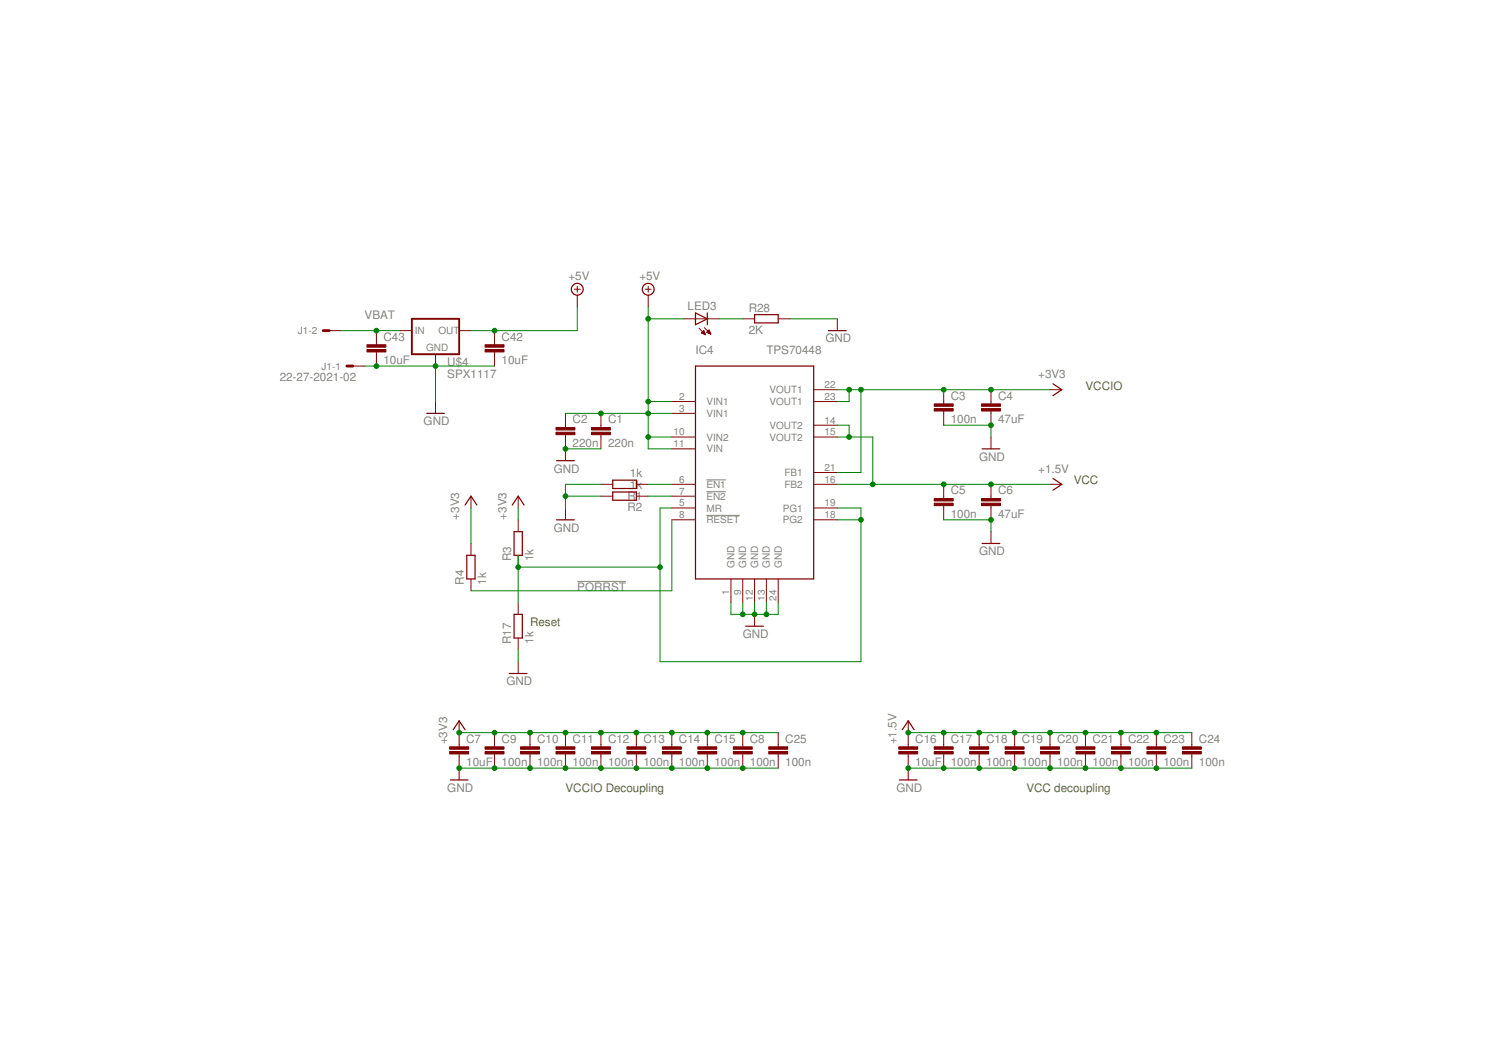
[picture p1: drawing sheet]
<svg xmlns="http://www.w3.org/2000/svg" width="420mm" height="297mm" viewBox="0 0 420 297" stroke-linecap="round" stroke-linejoin="round" font-family="sans-serif">
<path d="M197.3 134h5.5M197.3 137.3h5.5M197.3 143.9h9.4M161.3 162.3h13.6" fill="none" stroke="#808080" stroke-width=".28"/>
<g fill="none" stroke="#800000" stroke-width=".34">
<path d="M194.3 87.4l3.3 1.6-3.3 1.7zM197.6 87.4v3.3M210.8 87.8h6.6v2.3h-6.6zM231.4 92.3h5M119.2 115.4h4.9M194.3 102.2h33v59.4h-33zM294.2 107.1l2.4 1.7-2.4 1.6M155.5 128.6h4.9M171.2 134h6.6v2.4h-6.6zM171.2 137.4h6.6v2.3h-6.6zM274.4 125.3h4.9M294.2 133.6l2.4 1.6-2.4 1.7"/>
<path d="M129.9 141l1.7-2.5 1.6 2.5M130.4 155h2.3v6.6h-2.3zM143.1 141l1.7-2.5 1.6 2.5M143.6 148.4h2.3v6.6h-2.3zM155.5 145.1h4.9M274.4 151.7h4.9M143.6 171.5h2.3v6.6h-2.3zM208.3 174.8h5M142.3 188h4.9M125.8 217.7h4.9M126.6 203.7l1.7-2.5 1.6 2.5M251.2 217.7h5"/>
<path d="M252.1 203.7l1.6-2.5 1.7 2.5"/>
<circle cx="161.3" cy="80.8" r="1.65"/>
<circle cx="181.1" cy="80.8" r="1.65"/>
</g>
<g fill="none" stroke="#800000" stroke-width=".28">
<path d="M161.3 79.9v1.7M181.1 79.9v1.7M91.9 92.3h3.3M105.2 92.3v4M105.2 98.2v4M111.8 92.3h3.3M121.7 98.9v3.3M128.3 92.3h3.3M138.2 92.3v4M138.2 98.2v4M160.4 80.8h1.7M161.3 82.4v3.3"/>
<path d="M180.3 80.8h1.6M181.1 82.4v3.3M191 89h9.9M195.3 91.6l1.8 1.9M196 93h.9M196.1 92.8h.7M196.2 92.7h.6M196.4 93.2h.6M196.4 92.5h.3M196.6 92.3h.1M196.6 92.3l-.7 .7 1.2 .5M196.6 92.3l.5 1.2"/>
<path d="M196.8 91.5l1.8 1.8M196.8 93.3h.2M197.4 92.8l.7-.7 .5 1.2zM197.5 92.8h.9M197.6 92.7h.7M197.7 92.5h.5M197.9 92.3h.3M197.9 93h.6M198.1 92.2h.1M198.3 93.2h.2M207.5 89h3.3M217.4 89h3.3"/>
<path d="M233.9 89v3.3M98.6 102.2h3.3M121.7 112.1v3.3M158 115.4v4M167.9 115.4v4M187.7 112.1h6.6M187.7 115.4h6.6M227.3 112.1h6.6M227.3 118.7h6.6M227.3 108.8h6.6M263.6 108.8v4M263.6 114.7v4"/>
<path d="M276.8 108.8v4M276.8 114.7v4M293.3 108.8h3.3M131.6 138.5v3.3M144.8 138.5v3.3M158 121.3v7.3M167.9 135.2h3.3M167.9 138.5h3.3M167.9 121.3v4M177.8 135.2h3.3M177.8 138.5h3.3M187.7 135.2h6.6"/>
<path d="M187.7 122h6.6M187.7 125.3h6.6M187.7 138.5h6.6M227.3 131.9h6.6M227.3 135.2h6.6M227.3 122h6.6M263.6 135.2v4M276.8 122v3.3M276.8 135.2v4M293.3 135.2h3.3M131.6 151.7v3.3M144.8 145.1v3.3"/>
<path d="M144.8 155v3.3M158 141.8v3.3M187.7 141.8h6.6M187.7 145.1h6.6M227.3 141.8h6.6M227.3 145.1h6.6M263.6 141.2v3.9M276.8 141.2v3.9M276.8 148.4v3.3M131.6 161.6v3.3M144.8 168.2v3.3M144.8 178.1v3.3"/>
<path d="M204.2 161.6v6.6M207.5 161.6v6.6M210.8 161.6v6.6M210.8 171.5v3.3M214.1 161.6v6.6M217.4 161.6v6.6M144.8 184.7v3.3M128.3 201.2v7.3M128.3 210.5v7.2M138.2 204.5v4M138.2 210.5v3.9M148.1 204.5v4"/>
<path d="M148.1 210.5v3.9M158 204.5v4M158 210.5v3.9M167.9 204.5v4M167.9 210.5v3.9M177.8 204.5v4M177.8 210.5v3.9M187.7 204.5v4M187.7 210.5v3.9M197.6 204.5v4M197.6 210.5v3.9M207.5 204.5v4"/>
<path d="M207.5 210.5v3.9M217.4 204.5v4M217.4 210.5v3.9M253.7 201.2v7.3M253.7 210.5v7.2M263.6 204.5v4M263.6 210.5v3.9M273.5 204.5v4M273.5 210.5v3.9M283.4 204.5v4M283.4 210.5v3.9M293.3 204.5v4"/>
<path d="M293.3 210.5v3.9M303.2 204.5v4M303.2 210.5v3.9M313.1 204.5v4M313.1 210.5v3.9M323 204.5v4M323 210.5v3.9M333 204.5v4M333 210.5v3.9"/>
</g>
<g fill="#800000" stroke="#800000" stroke-width=".28">
<path d="M165.2 120.7h5.3v.6h-5.3z"/>
<path d="M165.2 119.4h5.3v.6h-5.3z"/>
<path d="M155.3 120.7h5.3v.6h-5.3z"/>
<path d="M155.3 119.4h5.3v.6h-5.3z"/>
<path d="M261 114.1h5.3v.6h-5.3z"/>
<path d="M261 112.8h5.3v.6h-5.3z"/>
<path d="M274.2 114.1h5.3v.6h-5.3z"/>
<path d="M274.2 112.8h5.3v.6h-5.3z"/>
<path d="M261 140.5h5.3v.7h-5.3z"/>
<path d="M261 139.2h5.3v.6h-5.3z"/>
<path d="M274.2 140.5h5.3v.7h-5.3z"/>
<path d="M274.2 139.2h5.3v.6h-5.3z"/>
<path d="M125.6 209.8h5.3v.7h-5.3z"/>
<path d="M125.6 208.5h5.3v.7h-5.3z"/>
<path d="M204.9 209.8h5.2v.7h-5.2z"/>
<path d="M204.9 208.5h5.2v.7h-5.2z"/>
<path d="M135.5 209.8h5.3v.7h-5.3z"/>
<path d="M135.5 208.5h5.3v.7h-5.3z"/>
<path d="M145.4 209.8h5.3v.7h-5.3z"/>
<path d="M145.4 208.5h5.3v.7h-5.3z"/>
<path d="M155.3 209.8h5.3v.7h-5.3z"/>
<path d="M155.3 208.5h5.3v.7h-5.3z"/>
<path d="M165.2 209.8h5.3v.7h-5.3z"/>
<path d="M165.2 208.5h5.3v.7h-5.3z"/>
<path d="M175.1 209.8h5.3v.7h-5.3z"/>
<path d="M175.1 208.5h5.3v.7h-5.3z"/>
<path d="M185 209.8h5.3v.7h-5.3z"/>
<path d="M185 208.5h5.3v.7h-5.3z"/>
<path d="M194.9 209.8h5.3v.7h-5.3z"/>
<path d="M194.9 208.5h5.3v.7h-5.3z"/>
<path d="M251.1 209.8h5.3v.7h-5.3z"/>
<path d="M251.1 208.5h5.3v.7h-5.3z"/>
<path d="M261 209.8h5.3v.7h-5.3z"/>
<path d="M261 208.5h5.3v.7h-5.3z"/>
<path d="M270.9 209.8h5.3v.7h-5.3z"/>
<path d="M270.9 208.5h5.3v.7h-5.3z"/>
<path d="M280.8 209.8h5.3v.7h-5.3z"/>
<path d="M280.8 208.5h5.3v.7h-5.3z"/>
<path d="M290.7 209.8h5.3v.7h-5.3z"/>
<path d="M290.7 208.5h5.3v.7h-5.3z"/>
<path d="M300.6 209.8h5.3v.7h-5.3z"/>
<path d="M300.6 208.5h5.3v.7h-5.3z"/>
<path d="M310.5 209.8h5.3v.7h-5.3z"/>
<path d="M310.5 208.5h5.3v.7h-5.3z"/>
<path d="M320.4 209.8h5.3v.7h-5.3z"/>
<path d="M320.4 208.5h5.3v.7h-5.3z"/>
<path d="M330.3 209.8h5.3v.7h-5.3z"/>
<path d="M330.3 208.5h5.3v.7h-5.3z"/>
<path d="M214.8 209.8h5.2v.7h-5.2z"/>
<path d="M214.8 208.5h5.2v.7h-5.2z"/>
<path d="M135.5 97.6h5.3v.7h-5.3z"/>
<path d="M135.5 96.2h5.3v.7h-5.3z"/>
<path d="M102.5 97.6h5.3v.7h-5.3z"/>
<path d="M102.5 96.2h5.3v.7h-5.3z"/>
</g>
<path d="M90.3 92.3h1.6M96.9 102.2h1.7" fill="none" stroke="#800000" stroke-width=".8"/>
<path d="M115.1 89h13.2v9.9h-13.2z" fill="none" stroke="#800000" stroke-width=".53"/>
<g fill="none" stroke="#008000" stroke-width=".28">
<path d="M95.2 92.3h16.6M161.3 85.7v6.6h-29.7M181.1 85.7v39.6h6.6M181.1 89h9.9M200.9 89h6.6M220.7 89h13.2M101.9 102.2h36.3M121.7 102.2v9.9M158 115.4h29.7M181.1 112.1h6.6M233.9 118.7h3.3v3.3M233.9 108.8h59.4"/>
<path d="M237.2 108.8v3.3h-3.3M240.5 108.8v23.1h-6.6M263.6 118.7h13.2v3.3M158 125.3h9.9M158 138.5h9.9M167.9 135.2h-9.9v6.6M181.1 122h6.6M181.1 135.2h6.6M181.1 138.5h6.6M233.9 122h9.9v13.2M233.9 135.2h59.4M131.6 141.8v9.9"/>
<path d="M144.8 141.8v3.3M144.8 155v13.2M144.8 158.3h39.6M187.7 141.8h-3.3v42.9h56.1v-42.9h-6.6M187.7 145.1v19.8h-56.1M233.9 145.1h6.6M263.6 145.1h13.2v3.3M204.2 168.2v3.3h13.2v-3.3M207.5 168.2v3.3M210.8 168.2v3.3M214.1 168.2v3.3M144.8 181.4v3.3"/>
<path d="M128.3 214.4h89.1M128.3 204.5h89.1M253.7 214.4h79.3M253.7 204.5h79.3"/>
</g>
<g fill="#008000" stroke="#008000" stroke-width=".28">
<circle cx="181.1" cy="112.1" r=".66"/>
<circle cx="181.1" cy="122" r=".66"/>
<circle cx="181.1" cy="115.4" r=".66"/>
<circle cx="167.9" cy="115.4" r=".66"/>
<circle cx="181.1" cy="89" r=".66"/>
<circle cx="138.2" cy="92.3" r=".66"/>
<circle cx="158" cy="125.3" r=".66"/>
<circle cx="158" cy="138.5" r=".66"/>
<circle cx="210.8" cy="171.5" r=".66"/>
<circle cx="214.1" cy="171.5" r=".66"/>
<circle cx="207.5" cy="171.5" r=".66"/>
<circle cx="276.8" cy="145.1" r=".66"/>
<circle cx="276.8" cy="118.7" r=".66"/>
<circle cx="138.2" cy="214.4" r=".66"/>
<circle cx="148.1" cy="214.4" r=".66"/>
<circle cx="158" cy="214.4" r=".66"/>
<circle cx="167.9" cy="214.4" r=".66"/>
<circle cx="177.8" cy="214.4" r=".66"/>
<circle cx="187.7" cy="214.4" r=".66"/>
<circle cx="197.6" cy="214.4" r=".66"/>
<circle cx="207.5" cy="214.4" r=".66"/>
<circle cx="128.3" cy="214.4" r=".66"/>
<circle cx="263.6" cy="214.4" r=".66"/>
<circle cx="273.5" cy="214.4" r=".66"/>
<circle cx="283.4" cy="214.4" r=".66"/>
<circle cx="293.3" cy="214.4" r=".66"/>
<circle cx="303.2" cy="214.4" r=".66"/>
<circle cx="313.1" cy="214.4" r=".66"/>
<circle cx="323" cy="214.4" r=".66"/>
<circle cx="253.7" cy="214.4" r=".66"/>
<circle cx="121.7" cy="102.2" r=".66"/>
<circle cx="105.2" cy="102.2" r=".66"/>
<circle cx="240.5" cy="145.1" r=".66"/>
<circle cx="184.4" cy="158.3" r=".66"/>
<circle cx="144.8" cy="158.3" r=".66"/>
<circle cx="237.2" cy="108.8" r=".66"/>
<circle cx="240.5" cy="108.8" r=".66"/>
<circle cx="263.6" cy="108.8" r=".66"/>
<circle cx="276.8" cy="108.8" r=".66"/>
<circle cx="128.3" cy="204.5" r=".66"/>
<circle cx="138.2" cy="204.5" r=".66"/>
<circle cx="148.1" cy="204.5" r=".66"/>
<circle cx="158" cy="204.5" r=".66"/>
<circle cx="177.8" cy="204.5" r=".66"/>
<circle cx="197.6" cy="204.5" r=".66"/>
<circle cx="167.9" cy="204.5" r=".66"/>
<circle cx="187.7" cy="204.5" r=".66"/>
<circle cx="207.5" cy="204.5" r=".66"/>
<circle cx="237.2" cy="122" r=".66"/>
<circle cx="243.8" cy="135.2" r=".66"/>
<circle cx="263.6" cy="135.2" r=".66"/>
<circle cx="276.8" cy="135.2" r=".66"/>
<circle cx="253.7" cy="204.5" r=".66"/>
<circle cx="263.6" cy="204.5" r=".66"/>
<circle cx="273.5" cy="204.5" r=".66"/>
<circle cx="283.4" cy="204.5" r=".66"/>
<circle cx="293.3" cy="204.5" r=".66"/>
<circle cx="303.2" cy="204.5" r=".66"/>
<circle cx="313.1" cy="204.5" r=".66"/>
<circle cx="323" cy="204.5" r=".66"/>
<circle cx="105.2" cy="92.3" r=".66"/>
</g>
<g font-size="3.3" fill="#808080">
<text x="158.8" y="78.3">+5V</text>
<text x="178.6" y="78.3">+5V</text>
<text x="101.8" y="89">VBAT</text>
<text x="192.1" y="86.7">LED3</text>
<text x="209.1" y="87">R28</text>
<text x="107.1" y="95.1">C43</text>
<text x="140.1" y="95.1">C42</text>
<text x="209.1" y="93.3">2K</text>
<text x="230.6" y="95.6">GND</text>
<text x="107.1" y="101.7">10uF</text>
<text x="140.1" y="101.7">10uF</text>
<text x="194.3" y="98.9">IC4</text>
<text x="214.1" y="98.9">TPS70448</text>
<text x="78.2" y="106.3">22-27-2021-02</text>
<text x="125" y="105.5">SPX1117</text>
<text x="125" y="102.2">U$4</text>
<text x="290" y="105.5">+3V3</text>
<text x="265.6" y="111.6">C3</text>
<text x="278.8" y="111.6">C4</text>
<text x="118.4" y="118.7">GND</text>
<text x="160" y="118.2">C2</text>
<text x="169.9" y="118.2">C1</text>
<text x="265.6" y="118.2">100n</text>
<text x="278.8" y="118.2">47uF</text>
<text x="160" y="124.8">220n</text>
<text x="169.9" y="124.8">220n</text>
<text x="154.7" y="131.9">GND</text>
<text x="273.5" y="128.6">GND</text>
<text x="290" y="131.9">+1.5V</text>
<text x="176" y="133.2">1k</text>
<text x="176" y="136.5">1k</text>
<text x="175.3" y="139.5">R1</text>
<text x="175.3" y="142.8">R2</text>
<text x="265.6" y="138">C5</text>
<text x="278.8" y="138">C6</text>
<text x="128.3" y="145.1" transform="rotate(-90 128.3 145.1)">+3V3</text>
<text x="141.5" y="145.1" transform="rotate(-90 141.5 145.1)">+3V3</text>
<text x="154.7" y="148.4">GND</text>
<text x="265.6" y="144.6">100n</text>
<text x="278.8" y="144.6">47uF</text>
<text x="273.5" y="155">GND</text>
<text x="142.8" y="156.7" transform="rotate(-90 142.8 156.7)">R3</text>
<text x="149.1" y="156.7" transform="rotate(-90 149.1 156.7)">1k</text>
<text x="129.6" y="163.3" transform="rotate(-90 129.6 163.3)">R4</text>
<text x="135.9" y="163.3" transform="rotate(-90 135.9 163.3)">1k</text>
<text x="161.3" y="164.9">PORRST</text>
<text x="142.8" y="179.8" transform="rotate(-90 142.8 179.8)">R17</text>
<text x="149.1" y="179.8" transform="rotate(-90 149.1 179.8)">1k</text>
<text x="207.5" y="178.1">GND</text>
<text x="141.5" y="191.3">GND</text>
<text x="125" y="207.8" transform="rotate(-90 125 207.8)">+3V3</text>
<text x="130.2" y="207.3">C7</text>
<text x="140.1" y="207.3">C9</text>
<text x="150.1" y="207.3">C10</text>
<text x="160" y="207.3">C11</text>
<text x="169.9" y="207.3">C12</text>
<text x="179.8" y="207.3">C13</text>
<text x="189.7" y="207.3">C14</text>
<text x="199.6" y="207.3">C15</text>
<text x="209.5" y="207.3">C8</text>
<text x="219.4" y="207.3">C25</text>
<text x="250.4" y="207.8" transform="rotate(-90 250.4 207.8)">+1.5V</text>
<text x="255.7" y="207.3">C16</text>
<text x="265.6" y="207.3">C17</text>
<text x="275.5" y="207.3">C18</text>
<text x="285.4" y="207.3">C19</text>
<text x="295.3" y="207.3">C20</text>
<text x="305.2" y="207.3">C21</text>
<text x="315.1" y="207.3">C22</text>
<text x="325" y="207.3">C23</text>
<text x="334.9" y="207.3">C24</text>
<text x="130.2" y="213.9">10uF</text>
<text x="140.1" y="213.9">100n</text>
<text x="150.1" y="213.9">100n</text>
<text x="160" y="213.9">100n</text>
<text x="169.9" y="213.9">100n</text>
<text x="179.8" y="213.9">100n</text>
<text x="189.7" y="213.9">100n</text>
<text x="199.6" y="213.9">100n</text>
<text x="209.5" y="213.9">100n</text>
<text x="219.4" y="213.9">100n</text>
<text x="255.7" y="213.9">10uF</text>
<text x="265.6" y="213.9">100n</text>
<text x="275.5" y="213.9">100n</text>
<text x="285.4" y="213.9">100n</text>
<text x="295.3" y="213.9">100n</text>
<text x="305.2" y="213.9">100n</text>
<text x="315.1" y="213.9">100n</text>
<text x="325" y="213.9">100n</text>
<text x="334.9" y="213.9">100n</text>
<text x="125" y="221">GND</text>
<text x="250.4" y="221">GND</text>
</g>
<g font-size="3.3" fill="#808000">
<text x="303.2" y="108.8">VCCIO</text>
<text x="299.9" y="135.2">VCC</text>
<text x="148.1" y="174.8">Reset</text>
<text x="158" y="221">VCCIO Decoupling</text>
<text x="286.7" y="221">VCC decoupling</text>
</g>
<g font-size="2.8" fill="#808080">
<text x="83.2" y="93.3">J1-2</text>
<text x="115.9" y="93.1">IN</text>
<text x="122.5" y="93.1">OUT</text>
<text x="119" y="97.9">GND</text>
<text x="89.8" y="103.2">J1-1</text>
<text x="189.7" y="111.6">2</text>
<text x="197.3" y="113.1">VIN1</text>
<text x="215" y="113.1">VOUT1</text>
<text x="215" y="109.8">VOUT1</text>
<text x="230.3" y="111.6">23</text>
<text x="230.3" y="108.3">22</text>
<text x="189.7" y="114.9">3</text>
<text x="197.3" y="116.4">VIN1</text>
<text x="215" y="119.7">VOUT2</text>
<text x="230.3" y="118.2">14</text>
<text x="188.1" y="121.5">10</text>
<text x="188.1" y="124.8">11</text>
<text x="197.3" y="123">VIN2</text>
<text x="215" y="123">VOUT2</text>
<text x="230.3" y="121.5">15</text>
<text x="197.3" y="126.3">VIN</text>
<text x="230.3" y="131.4">21</text>
<text x="189.7" y="134.7">6</text>
<text x="197.3" y="136.2">EN1</text>
<text x="219.1" y="132.9">FB1</text>
<text x="219.1" y="136.2">FB2</text>
<text x="230.3" y="134.7">16</text>
<text x="189.7" y="138.1">7</text>
<text x="189.7" y="141.4">5</text>
<text x="197.3" y="139.5">EN2</text>
<text x="197.3" y="142.8">MR</text>
<text x="218.7" y="142.8">PG1</text>
<text x="230.3" y="141.4">19</text>
<text x="189.7" y="144.7">8</text>
<text x="197.3" y="146.1">RESET</text>
<text x="218.7" y="146.1">PG2</text>
<text x="230.3" y="144.7">18</text>
<text x="205.2" y="158.6" transform="rotate(-90 205.2 158.6)">GND</text>
<text x="208.5" y="158.6" transform="rotate(-90 208.5 158.6)">GND</text>
<text x="211.8" y="158.6" transform="rotate(-90 211.8 158.6)">GND</text>
<text x="215.1" y="158.6" transform="rotate(-90 215.1 158.6)">GND</text>
<text x="218.4" y="158.6" transform="rotate(-90 218.4 158.6)">GND</text>
<text x="203.7" y="166.2" transform="rotate(-90 203.7 166.2)">1</text>
<text x="207" y="166.2" transform="rotate(-90 207 166.2)">9</text>
<text x="210.3" y="167.8" transform="rotate(-90 210.3 167.8)">12</text>
<text x="213.6" y="167.8" transform="rotate(-90 213.6 167.8)">13</text>
<text x="216.9" y="167.8" transform="rotate(-90 216.9 167.8)">24</text>
</g>
</svg>
